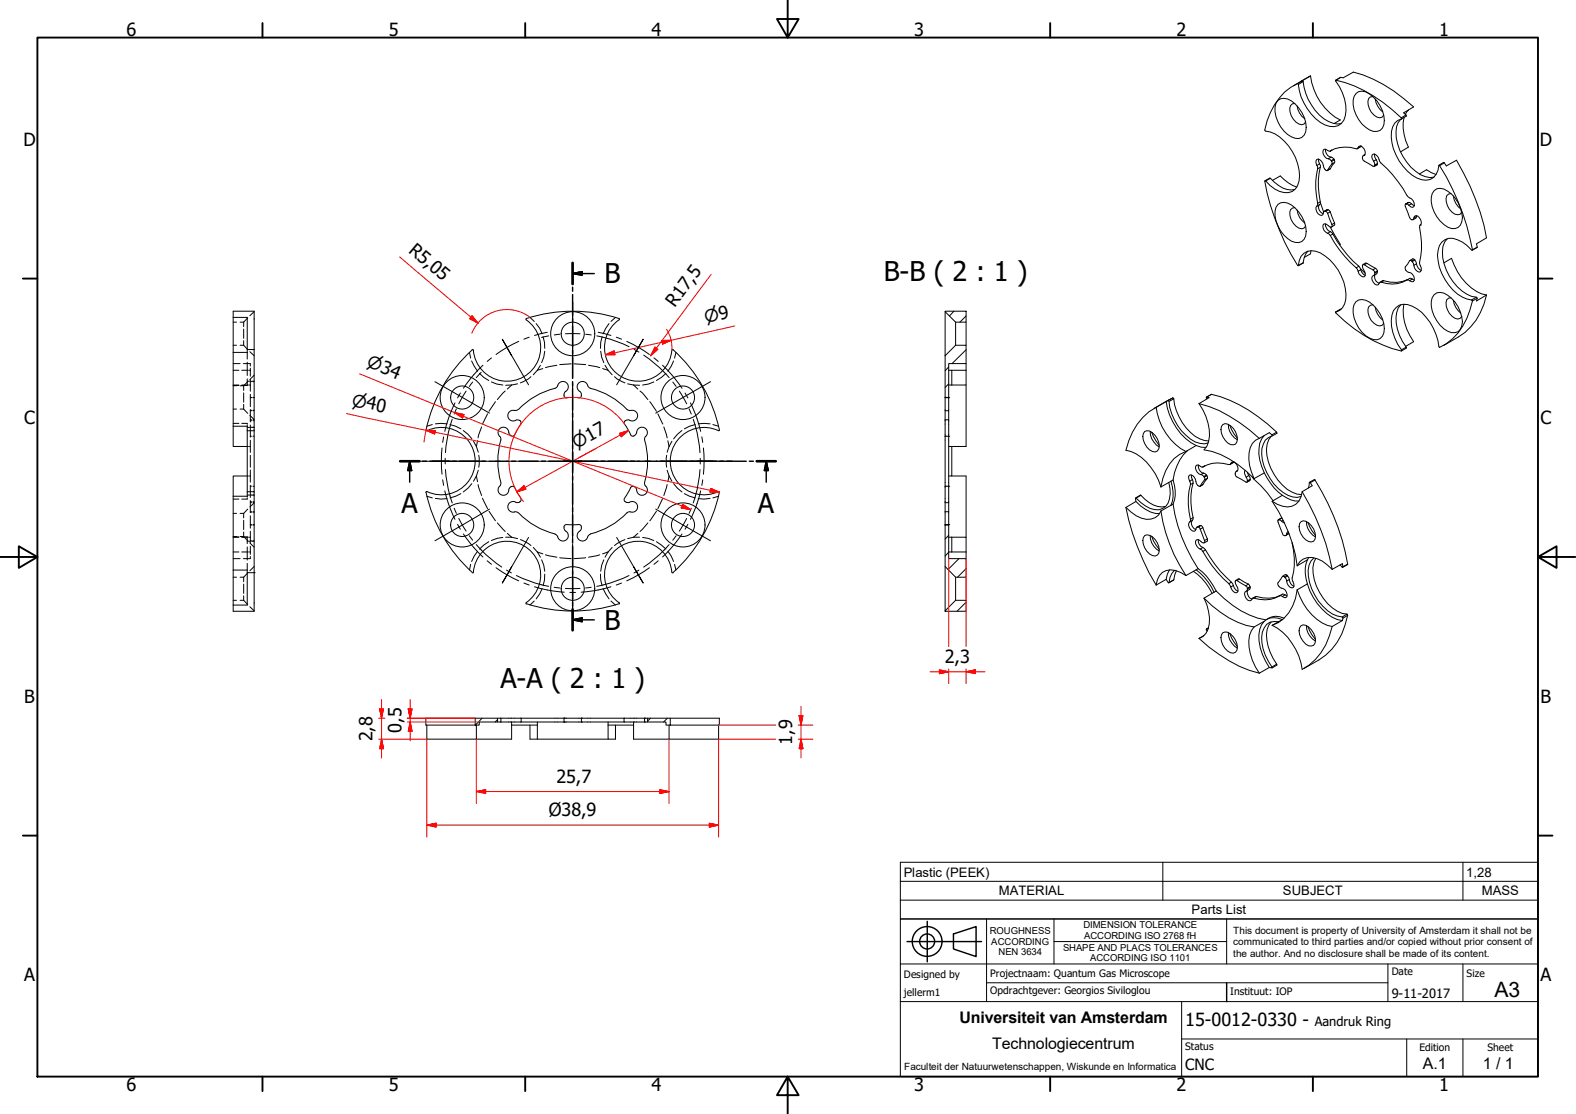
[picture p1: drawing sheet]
<svg xmlns="http://www.w3.org/2000/svg" width="420mm" height="297mm" viewBox="0 0 420 297" stroke-linecap="round" stroke-linejoin="round" font-family="sans-serif">
<!-- layer: Visible Narrow (ISO) -->
<g fill="none" stroke="#000" stroke-width=".27">
<path d="M340.7 26.8a2.89 2.89 0 0 1 3.6 .1 8.9 8.9 0 0 1 3.8 8.2 2.37 2.37 0 0 1-3.8 1.4 8.4 8.4 0 0 1-4.1-9zM345.2 27.6l-.6 .1a2.43 2.43 0 0 0-.4 3.1 3.8 3.8 0 0 0 2.8 2.5l.7-.2 .3-.5M345.8 28.2a4.9 4.9 0 0 0 2.1 3.5M345.9 22.3a16.6 16.6 0 0 0-8.7 12.4v.1a11.1 11.1 0 0 1 8.2 7.2 10.2 10.2 0 0 1 .5 7.5 3.4 3.4 0 0 1-4.8 1.5l-1.2-.6-1.3-.9-1.2-1.3M345.9 22.3l.2 .2M347.2 21.6l-1.3 .7M347.4 21.8a14.2 14.2 0 0 0 6.7 10.6l1.3 .5 1.2 .2 1-.2M347.4 21.8l-1.3 .7M349.4 20.2l-2.7 1.6 .5-.2 .2 .2M349.4 20.2a15.3 15.3 0 0 0 7.9 11.8l-1.6 .9M349.4 20.2l-4.5 2.6M353.4 39.8a1.93 1.93 0 0 0 1.4 2.1"/>
<path d="M356.1 21.4l1.3-.8 .7 .2 2.7-1.6a38.1 38.1 0 0 1 16.1 9.3l-2.7 1.6 .8 .7-1.4 .9M356.2 21.4h-.2a13 13 0 0 1 2.6 9.5 3.5 3.5 0 0 1-5.3 2.4 14.1 14.1 0 0 1-7.2-10.8M356.2 21.4a36.3 36.3 0 0 1 17.4 10M357.4 20.6l-1.2 .8M361.5 24.9a2.69 2.69 0 0 1 3.6 .2 8.9 8.9 0 0 1 3.8 8.2 2.37 2.37 0 0 1-3.8 1.4 8.4 8.4 0 0 1-4.1-9zM362.1 39.4l-.2 .3a9.3 9.3 0 0 0-7.3 .6M362.1 39.4l.2-.4a1.5 1.5 0 0 1 1.7 1.8l-.1 .5-.4 .2M362.8 39h.1M362.8 39l-.9 .7M362.8 39l-.7 .4M366 25.8h-.6a2.37 2.37 0 0 0-.3 3.1 3.8 3.8 0 0 0 2.8 2.5l.6-.2 .4-.5M366.6 26.4a5.1 5.1 0 0 0 2 3.4"/>
<path d="M373.4 31.8a5.4 5.4 0 0 0-1.2 5 14.4 14.4 0 0 0 6.5 9.8l2.6 .8 1-.2M373.6 31.4v.3M373.6 31.7a3.5 3.5 0 0 0-2.6 3.3 13.6 13.6 0 0 0 6.8 12.5 3.7 3.7 0 0 0 3.9 .1 3.7 3.7 0 0 0 1.9-3.5l.2 .1M374.3 31.3a11.4 11.4 0 0 0 1.2 7.9l-2.1 1.3M374.8 30.7l-1.2 .7M375.5 29.3l-.9 1.2M337.2 48.2l1.3-.7h.2a6.8 6.8 0 0 0 6.5 3M337.4 48.2h-.2a60.3 60.3 0 0 0 8.9 22.7v-.1M338.7 47.5l-1.3 .7M339.2 48.1l2.1-1.2a11.1 11.1 0 0 0 4.5 3M340.7 54.5a2.89 2.89 0 0 1 3.6 .2 8.9 8.9 0 0 1 3.8 8.2 2.42 2.42 0 0 1-3.8 1.4 8.6 8.6 0 0 1-4.1-9zM345.2 55.4l-.6 .1a2.32 2.32 0 0 0-.4 3.1 3.8 3.8 0 0 0 2.8 2.4l.7-.2 .3-.5"/>
<path d="M345.8 56a4.8 4.8 0 0 0 2.1 3.5M351.1 44.1l-.3-.6 .2-1a1.49 1.49 0 0 1 1.8 1.7 1.56 1.56 0 0 0 .9 1.3l.2-.1M351.1 55a1.71 1.71 0 0 0 1.2 2.5l.4-.2 .2-.9 .4-.1M351.1 44.1l.2 .9M351.3 45a19.6 19.6 0 0 0 0 9.2M351.3 54.2l-.2 .8M351.5 42.4l.3 1.3M351.8 43.7l.2 .5v.4M351.8 54.5a1.65 1.65 0 0 0 .9 2.5M351.8 43.7l-.7 .4M352 44.6a19.6 19.6 0 0 0 0 9.2M352 53.8v.5l-.1 .2-.8 .5"/>
<path d="M352 53.8l-.7 .4M352 44.6l-.7 .4M352 54.2l.9 2.3M353.3 56.3h.1M353.4 56.3l.5 .6M353.4 59.7a2.13 2.13 0 0 0 1.2 2.1M353.9 56.9l1.2 3M353.9 55.9l-.6 .4M354.1 55.9l.5 .6M354.1 55.9l-.7 .4M354.1 55.9h-.4l-.7 .5M354.1 42.3l.8 .5"/>
<path d="M354.6 40.3l.5-.3-.5 .3M354.6 56.5l1.2 3M354.6 40.3l-1.6-.5a1.66 1.66 0 0 0 1.1 2.5M354.6 45l-.8 .5M354.6 56.5l-.7 .4M354.6 45l-.7 .4M354.8 41.9l.8 .5M354.8 41.9l-.7 .4M354.9 42.8l.1 .2M355 43l.1 .7M355.1 59.9l-.1 .6M355.1 43.7l-1.2 1.7"/>
<path d="M355.6 42.4l.1 .2M355.6 42.4l-.7 .4M355.7 42.6l.1 .8M355.7 42.6l-.7 .4M355.8 59.5l-.1 .6-.7 .4M355.8 43.4l-1.2 1.6M355.8 59.5l-.7 .4M355.8 43.4l-.7 .3M363.5 41.5a.92 .92 0 0 0 .2 1.5l2.3 1.3 .3 .1 .2-.2M363.9 41.3l-.4 .2M363.9 41.3l-.5 .2M366.2 43a1.17 1.17 0 0 1-.1-1.9 2.06 2.06 0 0 1 1.8 2l.3 .4a37.1 37.1 0 0 1 7.2 9 2.1 2.1 0 0 1 1.5 2.6l-.3 .2-.5-.1-.5-.5"/>
<path d="M366.2 43l.3 1M366.5 41.1l.1 1 .3 .5M366.5 44v.2M366.9 42.6l.3 1M366.9 42.6l-.7 .4M367.2 43.7l-.8 .7M367.2 43.7l-.7 .5M367.2 43.6v.1M367.2 43.6l-.7 .4M374.7 54.4l-.1 .6 1.2 3 .6 .6 .4-.1 .1-.3M374.7 54.4h.1M374.8 54.4h.4l.4 .3"/>
<path d="M375.4 54h.1M375.4 54l-.7 .4M375.4 54l-.7 .5M375.6 54l.7 .3M375.6 54h-.2M375.6 54l-.8 .4M376.3 54.3l.8 .5M376.3 54.3l-.7 .4M376.9 58.2l.2-.5 .3-.2a1.69 1.69 0 0 1 1.3 2.5M377.6 57.7l-.2 .5-.7 .4M377.6 57.7l-.7 .5M377.7 57.5l-.1 .2"/>
<path d="M378.4 46.4l1.9-1.1 2.5 1.2M378.6 60h.1M378.7 60l-.2 .7a22.2 22.2 0 0 1 0 9.6 1.94 1.94 0 0 1 .2 2.1 1.5 1.5 0 0 1-1.8-1.7M378.7 60h.1M382.3 50.8a2.69 2.69 0 0 1 3.7 .2 8.7 8.7 0 0 1 3.7 8.2 2.35 2.35 0 0 1-3.7 1.4 8.4 8.4 0 0 1-4.2-9zM383.6 44.1l1.3-.8 .7 .9 2.7-1.5a63.9 63.9 0 0 1 8 20.7l-2.7 1.6 .2 1-1.3 .7M383.8 44.2a64.9 64.9 0 0 1 8.8 22.4M385.1 43.4l-1.3 .8M386.8 51.6l-.6 .1a2.37 2.37 0 0 0-.3 3.1 3.1 3.1 0 0 0 3.4 2.3l.4-.5M387.5 52.2a5.1 5.1 0 0 0 1.9 3.5M346.1 70.8a3.7 3.7 0 0 1 1.9-3.5 3.7 3.7 0 0 1 4 .1 13.5 13.5 0 0 1 6.8 12.5 3.5 3.5 0 0 1-2.7 3.3M347.4 70.1l-1.3 .8"/>
<path d="M347.4 70.1l-1.3 .7M348.7 67l-.7 .8-.6 2.3M349.5 66.9l-.1 .8-1.7 .9M353.9 62.2l.7 .6M354.6 60.6l2.7 4.5-.2 .2M354.6 62.8a30.6 30.6 0 0 0 7 8.6M354.6 61.8l.7 .6M354.6 61.8l-.7 .4M355 60.5h-.5a1.5 1.5 0 0 0-1.7-.7 1.91 1.91 0 0 0 1.1 2.4M355.3 62.4a31.7 31.7 0 0 0 7 8.6M355.3 62.4l-.7 .4M361.6 71.4l.5 .9"/>
<path d="M362.3 71l.5 .9M362.3 71l-.7 .4M362.7 71.7l1.3 1.2M362.8 71.9l.7 1.2 .5 .4M362.8 71.9l-.7 .4M363.7 70.6l-.3-.1a1.01 1.01 0 0 0 .1 1.4 1.27 1.27 0 0 1 .1 1.9 1.76 1.76 0 0 1-1.5-1.5M363.7 70.6l2.3 1.3M364.4 70.2h-.4l-.7 .3M364.4 70.2l2.3 1.4M364.4 70.2l-.7 .4M366 71.9l.5 .7M366.5 72.8v.5l-.6 .3a1.68 1.68 0 0 0 1.6 2.3l.2-.3"/>
<path d="M366.5 73.3a1.91 1.91 0 0 0 1.2 2.3M366.5 72.6v.2M366.7 71.6l.5 .6M366.7 71.6l-.7 .3M367.2 72.4l-.2 .6-.7 .4M367.2 72.2l-.7 .4M367.2 72.2v.2M367.2 72.4l-.7 .4M368.2 75.2l-.5 .4M368.9 74.9l-1 .4M368.9 74.9l-.7 .3M375.1 74.7a7.9 7.9 0 0 1-6.9 .5"/>
<path d="M375.1 74.7l.3-.1 .4 .3M375.3 74.5a8.8 8.8 0 0 1-6.4 .4M376.4 69.6l-.4-.2-.2 .1-1.2 1.7a1.37 1.37 0 0 0 1.5 1.6 1.62 1.62 0 0 1 .6 2.3l-.9-.2M376.4 69.6l.1 .2M376.5 74.4l-.6-.2-.8 .5M376.5 69.8l.4 .9M376.5 74.4l-.7 .5M376.5 74.4l.6 .3M377.1 69.2l-.5-.2-.7 .5M377.1 69.2l-.7 .4M377.1 69.2l.1 .1M377.2 69.3l.4 1"/>
<path d="M377.2 69.3l-.7 .5M377.6 70.3a2.38 2.38 0 0 0 1.3 1.8M377.6 70.3l-.7 .4M382.3 78.6a2.69 2.69 0 0 1 3.7 .1 8.7 8.7 0 0 1 3.7 8.2 2.29 2.29 0 0 1-3.7 1.4 8.4 8.4 0 0 1-4.2-8.9zM384.9 70.1l2.1-1.2a15.1 15.1 0 0 0 8 9.4l1.3 .4M385.8 63.7a5.5 5.5 0 0 0-1.2 5 13.5 13.5 0 0 0 7.8 10.3l1.4 .4-.2 .8 2.7-1.5M386.8 79.4l-.6 .1a2.37 2.37 0 0 0-.3 3.1 3.8 3.8 0 0 0 2.8 2.5l.6-.2 .4-.5M392.3 80l.3 .2M392.6 66.6l-.1 .1a8.6 8.6 0 0 0-6.3-3.2 3.5 3.5 0 0 0-2.8 3.2 12.6 12.6 0 0 0 3.9 10.6 8.5 8.5 0 0 0 5 2.7M393.6 79.2l-1.3 .8M393.8 65.9l-1.2 .7M393.8 79.6l-1.2 .6"/>
<path d="M396.3 78.7a16.5 16.5 0 0 1-7.5 11.1l-3.9 2.3M62.2 84.6h3.7v8.6M65.9 93.2v.8h-3.7M65.9 93.2h1.9M125.9 93.3l.3 .1M125.9 93.3a39.2 39.2 0 0 0-12.3 21.5 9.1 9.1 0 0 1 13.1 8.2 9.1 9.1 0 0 1-13.1 8.1 39.2 39.2 0 0 0 12.3 21.5M165 85.3a9 9 0 0 0 .7 15.1 9 9 0 0 0 13.4-7M165.1 85.3l.1-.2a38.2 38.2 0 0 0-25 0 9 9 0 0 1-.4 15.2 9 9 0 0 1-13.6-6.9M179.5 93.3a40 40 0 0 1 12.3 21.3M179.5 93.3l-.4 .1M252 83h5.6v2.9h-2.8zM252 83.1v11.8"/>
<path d="M252.9 98.7h.8v4M253.7 98.7h3.9M254.8 92.1h2.8v4.9h-4.7v9h-.9v-11.1zM254.8 85.9v6.2M257.6 98.7v4h-3.9M257.6 85.9v6.2M257.6 97v1.7M356.1 83.2l-.1 .1a35.6 35.6 0 0 0 17.7 10.2l-.1-.2M357.4 82.5l-1.3 .7M357.6 82.4l-.2 .1M361.5 80.4a2.89 2.89 0 0 1 3.6 .2 8.9 8.9 0 0 1 3.8 8.2 2.37 2.37 0 0 1-3.8 1.4 8.4 8.4 0 0 1-4.1-9zM366 81.3l-.6 .1a2.32 2.32 0 0 0-.3 3.1 3.8 3.8 0 0 0 2.8 2.4l.6-.2 .4-.5"/>
<path d="M366.6 81.9a5.1 5.1 0 0 0 2 3.4M373.4 81.3a6.5 6.5 0 0 0-.8 6.5 14.5 14.5 0 0 0 2.4 4.9l-1.4 .9M374.3 81.1a13.3 13.3 0 0 0 2.6 10l-2.2 1.3M374.9 92.6l-1.3 .7M387.5 80.1a5.1 5.1 0 0 0 1.9 3.4M392.6 80.2a17.1 17.1 0 0 1-8.8 12.4h-.1a15 15 0 0 0-5.9-10.3 5 5 0 0 0-4.8-.9 4.1 4.1 0 0 0-2.1 4 12.6 12.6 0 0 0 2.7 7.9M62.2 113.7v5.3h3.7M62.2 113.7v-30.7h5.6v31.9M62.2 113.7h3.7v1.2M65.9 114.9v17.4h-3.7M65.9 114.9h1.9M67.8 114.9v16.2h-1.9"/>
<path d="M135.6 115.3a1.44 1.44 0 0 0-2.1-1.2 1.44 1.44 0 0 0-.1 2.5 1.94 1.94 0 0 1-.1 1.7 20 20 0 0 0 .2 10.3M135.6 115.2l.2 .6 .4 .3M136.2 116.2l.2 .1M137.2 116l-.4 .3h-.4M137.2 109.5a1.43 1.43 0 0 0-1.8 1.5 1.43 1.43 0 0 0 2.1 1.1M137.5 112.1l.5-.2 .6 .2M138.2 109.2l-.5 .2h-.5M138.6 112.1l.1 .2M138.7 112.3l.2 .3-.1 .5M138.9 113.1l-1.7 2.8M148 103.5a20 20 0 0 0-9.8 5.7M148.7 102.8l-.3 .5-.4 .2"/>
<path d="M148.7 102.8a1.45 1.45 0 0 1 2.4-.7 1.45 1.45 0 0 1-.5 2.4l-.2 1M150.4 105.6l.2 .4 .4 .1M151 106h3.3M155 105.6l-.2 .4-.5 .1M156.7 102.8a1.45 1.45 0 0 0-2.4-.7 1.45 1.45 0 0 0 .5 2.4l.2 .5-.1 .5M156.7 102.8l.2 .5 .5 .2M157.4 103.5a20.7 20.7 0 0 1 10 5.8l.2 .1a1.78 1.78 0 0 1 2.4 1.4 1.43 1.43 0 0 1-2.1 1.3M166.8 112.1l-.3 .3-.1 .5 1.7 3M167.9 112.1l-.6-.2-.5 .2M168.1 116l.4 .3h.4M169.2 116.2l-.3 .1M169.7 115.2l-.1 .6-.5 .3"/>
<path d="M169.7 115.3a1.44 1.44 0 0 1 2.2-1.2 1.44 1.44 0 0 1 .1 2.5l-.1 .7M171.8 117.3a20 20 0 0 1 0 11.3M191.8 114.6l-.1 .2a9.1 9.1 0 0 0-13 8.2 9.1 9.1 0 0 0 13 8.1l.1 .2M252 106h.1M252 106h.9v3.5M252 109.5h.9v2.4M252 116.3h.1M252 106v34M252 116.3h.9M252 111.9h.9M252.9 106h.1M252.9 116.3h.1"/>
<path d="M252.9 119h.8v7.9h-.8M252.9 102.7h.8M252.9 111.9v28.1M257.6 102.7v16.3h-3.9M305.2 115a2.15 2.15 0 0 1 2.8 1.1 3.5 3.5 0 0 1 .5 4.2 2.16 2.16 0 0 1-2.7-1.1 3.6 3.6 0 0 1-.6-4.2zM306.6 115a4.6 4.6 0 0 0 2.5 4.2M307 115.2l1.2 2.5 .9 1M308.2 108.6a15.6 15.6 0 0 0 8 11.8M308.2 108.6a16.6 16.6 0 0 0-8 11.5 11.9 11.9 0 0 1 7.8 6.2l1.5 3.5M310.9 107l-2.7 1.6M312.7 106.1l.2 .2M312.7 106.1l-1.3 .7"/>
<path d="M312.7 106.1l-5 2.8M312.9 106.3a13.8 13.8 0 0 0 6.9 10.7l1.3 .5 1.2 .1M312.9 106.3l-1.2 .7M318.9 118.8l-2.7 1.6M319.7 107.6a13.3 13.3 0 0 1 2.5 10.1l-.4 1.3-.8 .9a24.3 24.3 0 0 1 13.3 7.7M319.7 107.6a38.1 38.1 0 0 1 16 9.3M321.6 105.9l1.4-.8zM321.8 106.3l-.2-.4 .7 .1-2.6 1.6M322.1 118.1a5.8 5.8 0 0 1-5.9-2 15.3 15.3 0 0 1-4.7-9.2l-.6 .1a15.6 15.6 0 0 0 8 11.8l1.3 .4 1.3 .1M323 105.1a37.4 37.4 0 0 1 17.4 10.1M326 113.2a2.2 2.2 0 0 1 2.8 1 3.6 3.6 0 0 1 .6 4.2 2.12 2.12 0 0 1-2.8-1.1 4.1 4.1 0 0 1-1-3.6zM327.5 113.1a4.6 4.6 0 0 0 2.4 4.2"/>
<path d="M327.9 113.4l1.2 2.4 .8 1M335.7 116.9l2.7-1.5 .8 .7a4.3 4.3 0 0 0-2.8 5 14 14 0 0 0 6.9 11l1.3 .4 1.2 .1 1-.2M335.7 116.9a4.2 4.2 0 0 0-2.7 3.9 12.3 12.3 0 0 0 1.3 6.8M337.1 116.1a5.9 5.9 0 0 0-1.5 4.9 15.5 15.5 0 0 0 8.5 12.3l1.1 .3h1.1M338.9 116.3a6.6 6.6 0 0 0-.8 6.8 13.7 13.7 0 0 0 6.4 8.1l1.3 .5 1.2 .2M340.4 115.2v.4l-1.2 .7M340.4 115.2l-1.3 .7M65.9 126.9h-3.7v5.4M67.8 131.1v31.9h-5.6v-30.7M133.5 128.6l-.1 .8a1.44 1.44 0 0 0 .1 2.5 1.44 1.44 0 0 0 2.1-1.2M137.2 130a.87 .87 0 0 0-1-.2 .87 .87 0 0 0-.6 .9M137.2 136.5h.5l.5 .3"/>
<path d="M137.2 130l1.7 2.8M138.2 136.7a20 20 0 0 0 9.8 5.7M138.7 133.7l-.9 .3a1.44 1.44 0 0 0-2.4 .8 1.44 1.44 0 0 0 1.8 1.7M138.8 132.9l.1 .4-.2 .4M151 139.9l-.4 .1-.2 .6M151 139.9h3.3M154.3 139.9l.5 .1 .2 .4M166.5 132.9a1.02 1.02 0 0 0 .5 1.1 1.02 1.02 0 0 0 1.2-.2 1.45 1.45 0 0 1 1.8 1.6 1.45 1.45 0 0 1-2.1 1l-.8 .4M167.1 136.7a20 20 0 0 1-9.7 5.7M168.1 130a.91 .91 0 0 1 1.1-.2 .91 .91 0 0 1 .5 .9M168.1 130l-1.6 2.8M171.9 128.6l.1 .8a1.44 1.44 0 0 1-.1 2.5 1.44 1.44 0 0 1-2.2-1.2"/>
<path d="M191.8 131.3a40 40 0 0 1-12.3 21.3M252 139.9h.1M252 129.7h.1M252 139.9h.9M252 129.7h.9M252 134h.9M252 136.4h.9M252.9 139.9h.1M252.9 129.7h.1M253.7 126.9h3.9v16.3M300.2 135.3a8.3 8.3 0 0 0 6.6 3.1l1.2-.4 .9-.7 .6-1M300.2 135.3a66 66 0 0 0 8 20.7"/>
<path d="M302.8 133.7l-2.6 1.6M304.2 132.1a7 7 0 0 0 6.5 3M304.2 132.1l-1.3 .7M304.2 132.1l-1.4 .7M309.5 136.3a42.6 42.6 0 0 0 6.7 17.2M311.6 128.6a7.2 7.2 0 0 1-.8 6.5 4.1 4.1 0 0 1-5.5-.2l-2.5-2.1v.9a9.2 9.2 0 0 0 6.3 3.3M312.2 128.3a9.2 9.2 0 0 1 0 6.4M312.2 134.7l-2.7 1.6M312.2 128.3l-2.7 1.5M312.7 128a9.2 9.2 0 0 1 0 6.4M312.7 134.4a42.6 42.6 0 0 0 6.7 17.2M312.7 128l-.5 .3"/>
<path d="M312.7 134.4l-.5 .3M316.2 120.4a10.9 10.9 0 0 0-6.7 9.4M316.6 120.1a12.2 12.2 0 0 0-3.9 7.9M317.2 128.3l-.3-1.2 .2-.4a1.46 1.46 0 0 1 1.7 1.7 1.06 1.06 0 0 0 1.2 1.2M317.2 139.2a1.63 1.63 0 0 0 1.2 2.5l.3-.2 .3-.9 .5-.1M317.2 128.3l.2 .9M317.4 129.2a17.7 17.7 0 0 0 0 9.3M317.4 138.5l-.2 .7M317.6 126.7l.3 1.2M317.9 127.9l.2 .9M317.9 138.8a1.59 1.59 0 0 0 .9 2.4M317.9 127.9l-.7 .4"/>
<path d="M317.9 138.7l-.7 .5M318.1 128.8a17.5 17.5 0 0 0 0 9.2M318.1 138l-.2 .7M318.1 128.8l-.7 .4M318.1 138l-.7 .5M319.5 124a1.98 1.98 0 0 0 1.4 2.2M320.2 126.5l.7 .5M320.7 124.5l-.3 .1-.9-.6h-.4a1.31 1.31 0 0 0 .1 2l1 .5M320.7 129.2l-.8 .5M320.7 129.2l-.7 .4M320.9 126.2l.7 .5M320.9 126.2l-.7 .3"/>
<path d="M320.9 127l.2 .2M321.1 127.2l.1 .4-.1 .3M321.1 127.9l-1.1 1.7M321.2 124.3l-.5 .2M321.2 124.2l-.5 .3M321.6 126.7l.2 .2M321.6 126.7l-.7 .3M321.8 126.9l.1 .7M321.8 126.9l-.7 .3M321.9 127.6l-1.2 1.6M321.9 127.6l-.8 .3M328.1 123.6l-.2 .3a9.3 9.3 0 0 0-7.2 .6"/>
<path d="M328.1 123.6l.3-.4a1.49 1.49 0 0 1 1.4 .8 1.49 1.49 0 0 1-.2 1.7M328.8 123.2h.1M328.8 123.2l-.9 .7M328.8 123.2l-.7 .4M329.6 125.7a.89 .89 0 0 0 .2 1.5l2.3 1.3 .3 .1 .1-.2M329.9 125.5l-.3 .2M329.9 125.5l-.4 .2M332 125.4a1.56 1.56 0 0 0 .2 1.8M332.2 127.2l.3 1M332.5 125.9l.4 .9M332.5 128.2v.2M332.9 126.8l.4 1"/>
<path d="M332.9 126.8l-.7 .4M333.2 128l-.8 .6M333.2 128l-.7 .4M333.3 127.8l-.8 .4M333.3 127.8l-.1 .2M333.8 127.1l.2 .3a34.4 34.4 0 0 1 5.4 6.1M337.1 126.1l-2.8 1.5M339.2 133.7a40.3 40.3 0 0 1 6.6 17.2M340.8 138.6l-.2 .3 1.5 3.8 .5 .2 .3-.2 .1-.3M340.8 138.6h.1M340.9 138.6l.8 .4M341.5 138.2l-.8 .5"/>
<path d="M341.5 138.2l-.7 .4M341.6 138.2h-.1M341.6 138.2h.2M341.6 138.2l-.7 .4M341.7 139l.8 .5M341.9 132.1l-2.7 1.6M342.1 138.7l-.4 .3M346.8 139.1a2.11 2.11 0 0 1 2.8 1 3.5 3.5 0 0 1 .6 4.2 2.29 2.29 0 0 1-2.8-1.1 4.1 4.1 0 0 1-.9-3.6zM347.2 131.1a4 4 0 0 1-5.3 3.9l-1.3-.5-1.4-.8M347.2 131.1a63.9 63.9 0 0 1 8 20.7M348.3 139.1a4.6 4.6 0 0 0 2.4 4.1M348.7 139.3l1.2 2.4 .8 1"/>
<path d="M348.8 130.1l.4-1.5 .6 .9-2.6 1.6M350.6 128l-.2-.1-1.3 .7M350.6 128a63.4 63.4 0 0 1 8.7 22.4M350.6 128l-1.3 .7M62.2 152h3.7v.7M65.9 152.7v8.6h-3.7M65.9 152.7h1.9M67.8 152.7h.1M125.9 152.7l.2 .1a9.1 9.1 0 0 1 13.6-7.3 9.1 9.1 0 0 1 .5 15.4l.2 .2M150.4 140.7l.2 .7a1.47 1.47 0 0 1 .3 2.6 1.47 1.47 0 0 1-2.3-1.1l-.6-.5M154.9 140.4l.1 .2M155 140.7l-.1 .5a1.71 1.71 0 0 0-.6 2.7 1.49 1.49 0 0 0 1.5 .3 1.49 1.49 0 0 0 1-1.3l.6-.5"/>
<path d="M179.1 152.6a9 9 0 0 0-13.4-7.1 9 9 0 0 0-.7 15.2M179.1 152.6l.4 .1M252 140h.9v9h4.7v4.9h-2.8l-2.8-2.8zM252 151.1v11.8M252.9 147.2h4.7M252.9 143.2h.8M253.7 143.2h3.9v4M253.7 143.2v4M254.8 153.9v6.2M257.6 147.2v1.8M257.6 153.9v6.2M305.2 142.8a2.34 2.34 0 0 1 2.8 1.1 4.1 4.1 0 0 1 .9 3.6l-.4 .5a2.16 2.16 0 0 1-2.7-1 3.6 3.6 0 0 1-.6-4.2z"/>
<path d="M306.6 142.8a4.6 4.6 0 0 0 2.5 4.1M307 143l.5 1.3 1.6 2.2M310.9 154.5l-2.7 1.5M311.8 151.9l-.6 1.2-.3 1.4 .5 .8h.3M312.9 154.6l-1.2 .7M312.9 154.6l-1.3 .8M313.1 152.1l-.7 .8-.5 1.1-.2 1.3M313.6 152.2l-.7 2.4M316.2 153.5a5.6 5.6 0 0 0-6.3-.9l-.8 .9-.6 1.1-.3 1.4M318.1 152.3a14.2 14.2 0 0 1 5.1 5.9M318.9 151.9a15.2 15.2 0 0 1 4.8 6M318.9 151.9l-2.7 1.6"/>
<path d="M319.4 151.6a14.4 14.4 0 0 1 4.8 6M319.4 151.6l-.5 .3M319.5 140.5l.5 .6M319.5 143.9a1.97 1.97 0 0 0 1.2 2.1M320 141.1l1.1 3M320 146.4l.7 .7M320 140.1h.2M320 140.1l-.2 .1M320 140.1l-.9 .5M320.2 140.1l.5 .6M320.2 140.1l-.7 .4M320.7 147.1a31.7 31.7 0 0 0 6.9 8.5"/>
<path d="M320.7 140.7l1.2 3M320.7 146l.7 .6M320.7 140.7l-.7 .4M320.7 146l-.7 .4M321 159.5a9.9 9.9 0 0 1 .5 9.4l-.8 .8-1 .5M321 159.5a24.3 24.3 0 0 0 13.3 7.7M321.1 144.1l.1 .4-.1 .2a1.17 1.17 0 0 1-1.4-.7h-.8a1.78 1.78 0 0 0 1.1 2.4M321.4 146.6a33.1 33.1 0 0 0 6.9 8.6M321.4 146.6l-.7 .5M321.9 143.7l-.1 .6-.7 .4M321.9 143.7l-.8 .4M323.7 157.9l-2.7 1.6"/>
<path d="M324.2 157.6a24.1 24.1 0 0 0 13.2 7.7M324.2 157.6l-.5 .3M327.6 155.6l.5 .9M328.3 155.2l.5 .9M328.3 155.2l-.7 .4M328.8 156.1l.7 1.2 .6 .4M328.8 156.1l-.7 .4M329.8 154.8l-.4-.1a1.25 1.25 0 0 0 .2 1.4 1.27 1.27 0 0 1 .1 1.9 1.74 1.74 0 0 1-1.6-1.5M329.8 154.8l2.3 1.4M330.5 154.4h-.4l-.7 .4M330.5 154.4l2.3 1.4M330.5 154.4l-.7 .4"/>
<path d="M332.1 156.2l.4 .6M332.5 157.1l-.3 .6a1.19 1.19 0 0 0 0 1.8l.4 .5 .5 .2 .4-.1 .3-.3M332.5 156.8v.3M332.6 157.5a1.91 1.91 0 0 0 1.2 2.3M332.8 155.8l.4 .6M332.8 155.8l-.7 .4M333.2 156.4l-.7 .4M333.2 156.4l.1 .2M333.3 156.6l-.1 .4-.8 .6M333.3 156.6l-.8 .5M334.3 159.5h-.4l-.1 .3M335 159.1l-1.1 .4"/>
<path d="M335 159.1l-.7 .4M341.2 158.9a8.2 8.2 0 0 1-6.9 .6M341.2 158.9l.3-.1 .4 .3M341.4 158.7a8.7 8.7 0 0 1-6.4 .4M342.4 153.8l-.5-.1-1.2 1.7a1.36 1.36 0 0 0 1.4 1.6 2.03 2.03 0 0 1 1 2.1l-.3 .3-.9-.3M342.4 153.8l.2 .2M342.6 154l.4 .9M342.6 158.6l-.7-.2-.7 .5M342.6 158.6l-.7 .5M342.6 158.6l.5 .3M343.2 153.4l-.6-.2-.7 .5M343.2 153.4l-.8 .4"/>
<path d="M343.2 153.4l.1 .2M343.3 153.6l.4 .9M343.3 153.6l-.7 .4M343.4 141.7l-.4 .7M343.5 142l-.5 .4M343.7 142.2l-.9 .6M343.7 154.5a2.13 2.13 0 0 0 1.2 1.8M343.7 154.5l-.7 .4M344.5 144.6v.3a19.7 19.7 0 0 1 0 9.6 2.2 2.2 0 0 1 .3 2.1 1.46 1.46 0 0 1-1.8-1.7M345.8 157.3a10.7 10.7 0 0 1-6.6 9.4M345.8 150.9a3.9 3.9 0 0 1 5.3-1.9l1.4 .6 2.7 2.2M345.8 157.3a15.1 15.1 0 0 0 8 9.4l1.4 .4"/>
<path d="M348.6 149.3l-2.8 1.6M348.6 155.7l-2.8 1.6M348.9 148.6a8 8 0 0 0-.3 7.1 14.8 14.8 0 0 0 8 9.5l1.3 .3M350.3 148.8a5 5 0 0 0-1.5 4.8 13.2 13.2 0 0 0 7.8 10.7l1.2 .2 .2 .3M350.8 148.9a7.1 7.1 0 0 0-.4 5.7 13.5 13.5 0 0 0 7.4 9l1.3 .2M357.3 150.6l.5 .6 .2-.1M358 151.1l-.1-.8-2.7 1.5M359.3 150.4l-1.3 .7M359.3 150.4l-1.3 .8M140.4 161a40 40 0 0 0 24.6 0M165.1 160.7l-.1 .4M254.8 160.1h2.8v2.9h-5.6z"/>
<path d="M319.7 170.2a37.1 37.1 0 0 0 16 9.3M321 169.5l-1.3 .7M322.1 167.6l-.5 .3 .3 .4M322.1 167.4l-.5 .4M326 168.7a2.15 2.15 0 0 1 2.8 1.1 4.1 4.1 0 0 1 1 3.6l-.4 .5a2.16 2.16 0 0 1-2.8-1 3.6 3.6 0 0 1-.6-4.2zM327.5 168.7a4.6 4.6 0 0 0 2.4 4.1M327.9 168.9l.5 1.3 1.5 2.2M334.3 167.2a6.2 6.2 0 0 0-1.3 5.3 15.3 15.3 0 0 0 2.7 7M337.1 165.7l-2.8 1.5M338.4 178l-2.7 1.5M338.9 165.8a5.4 5.4 0 0 0-1.1 4.9 14.7 14.7 0 0 0 2.6 6.4M339.2 166.7a15.9 15.9 0 0 1 8 11.8 16.3 16.3 0 0 0 8-11.4"/>
<path d="M340.4 177.1v.2l-1.2 .8M340.4 177.1l-1.3 .7M341.9 165.2a4 4 0 0 0-6 2.6 13.3 13.3 0 0 0 2.5 10.2l.7 .1v-.3a12.1 12.1 0 0 1-2.6-9.3 3.4 3.4 0 0 1 4.4-2.7M341.9 165.2l-2.7 1.5M342 165.1l-.1 .1M342.3 164.8a4.4 4.4 0 0 0-4.6 .3M346.8 166.9a2.11 2.11 0 0 1 2.8 1 3.5 3.5 0 0 1 .6 4.2 2.12 2.12 0 0 1-2.8-1.1 3.5 3.5 0 0 1-.6-4.1zM348.3 166.8a4.6 4.6 0 0 0 2.4 4.1M348.7 167.1l1.2 2.4 .8 1M357.9 165.5l-2.7 1.6M358 164.8l-.1 .7M359.1 163.8l.2 .3"/>
<path d="M359.1 163.8l-1.3 .7M359.3 164.1a17 17 0 0 1-7.6 11.8l-4 2.3M359.3 164.1l-1.3 .7M113.8 193.3v3.8h13.2v-3.8M126.7 191.5h6v1h-4.9v.8h-1.1zM126.7 191.5h-13.2v1.8h13.2M132.7 191.5h40M132.7 192.5h40M133.5 191.5v1M136.4 193.3h6.9M136.4 192.5v4.6h-9.4M138.9 191.5v1"/>
<path d="M141.3 193.3v3.8h2v-3.8M143.3 192.5v.8M143.3 197.1h18.8M150.4 191.5h.1M150.4 192.5h.1M150.4 191.5v1M155 191.5h.1M155 192.5h.1M155 191.5v1M162.1 193.3v3.8h2v-3.8M162.1 193.3h6.8M162.1 192.5v.8"/>
<path d="M166.4 191.5v1M168.9 192.5v4.6h9.5M171.8 191.5h.1M171.8 192.5h.1M171.8 191.5v1M172.7 191.5h6v1.8h-1.2v-.8h-4.8zM178.4 193.3v3.8h13.2v-3.8M178.7 191.5h13.1v1.8h-13.1M240 257v-12h170v12M240 257h170v30.1h-170zM263 245v22.1M281 251.1h46"/>
<path d="M281 245v12M327 245v12M370 257v10.1M390 257v10.1M240 267.1h170M263 262.1h107M315 277h95M315 267.1v20M375 277v10.1M390 277v10.1"/>
<circle cx="152.7" cy="89" r="5.9"/>
<circle cx="152.7" cy="89" r="3.1"/>
<circle cx="123.2" cy="106" r="5.9"/>
<circle cx="123.2" cy="106" r="3.1"/>
<circle cx="182.1" cy="106" r="5.9"/>
<circle cx="182.1" cy="106" r="3.1"/>
<circle cx="123.2" cy="140" r="5.9"/>
<circle cx="123.2" cy="140" r="3.1"/>
<circle cx="182.1" cy="140" r="5.9"/>
<circle cx="182.1" cy="140" r="3.1"/>
<circle cx="152.7" cy="157" r="5.9"/>
<circle cx="152.7" cy="157" r="3.1"/>
</g>
<!-- layer: Hidden (ISO) -->
<g fill="none" stroke="#000" stroke-width=".27">
<path d="M62.2 98.7h1.5M62.2 97h1.8M62.2 85.9h.9M62.2 92.1h.9M64 85.9h1M64 92.1h1M64.5 98.7h1.7M64.9 97h1.8v.6M65 85.9v1.2M65 87.7v2.5M65 90.9v1.2M65 92.1l1 1.1"/>
<path d="M65.9 94v1.7M65.9 96.6v3.5M66 84.8l-1 1.1M66.5 98.7h.2M66.6 93.8l1.2 1.1M66.7 98.2v2.1M67.8 83.1l-1.2 1.1M125.2 94l.3 1.5M125.7 96.3l1.6 2.7M127.8 99.6l1.2 1 1.3 .9M141.3 84.6l1.1 1.1M142.9 86.3l1 1.3 .6 1.4"/>
<path d="M143.3 98.7l-1.1 1.2M144.1 97.4l-.8 1.3M144.7 98.3l-1.4 .4M144.8 89.8l.4 1.5v1.6M145.2 93.6l-.2 1.6-.6 1.5M148.5 97.4l-3.1 .6M152.3 97l-3.1 .2M153 97l3.1 .2M156.9 97.4l3 .6M160.1 93.6l.3 1.6 .6 1.5M160.5 89.8l-.4 1.5v1.6M160.7 98.3l1.4 .4"/>
<path d="M161.3 97.4l.8 1.3M162.1 98.7l1.1 1.2M162.4 86.3l-1.6 2.7M164.1 84.6l-1.2 1.1M177.5 99.6l-1.2 1-1.3 .9M179.6 96.3l-1.5 2.7M180.2 94l-.4 1.5M62.2 102.7h1.5M62.2 102.8h1.5M62.2 112.9h1.5M62.2 102.9h.9M62.2 109.1h.9"/>
<path d="M64 102.9h1M64 109.1h1M64.5 112.9h1.4v.2M64.5 102.7h1.7M65 102.9v1.2M65 104.8v2.4M65 107.8v1.3M65 109.1l1 1.1M65.9 101v1.8h-1.4M65.9 113.4v.3M65.9 101.6h.6M65.9 119h.3"/>
<path d="M65.9 114h.6M66 101.8l-1 1.1M66.5 102.7h.2M66.5 119h.2M66.6 110.7l1.2 1.2h-.4M66.7 101.1v3.2M66.7 105.1v3.3M66.7 109.2v3.3M66.7 113.3v3.3M66.7 117.4v3.2M66.7 116.3h.4M66.7 106h.4"/>
<path d="M66.7 109.4h.4M66.7 112.2h.4M66.7 113.9h.4M66.7 101.8h.4M66.7 111.9h.4M66.7 109.5h.4M67.1 101.6h.7M67.1 114h.7M67.4 116.3h.4M67.4 106h.4M67.4 109.4h.4M67.4 112.2h.4"/>
<path d="M67.4 113.9h.4M67.4 101.8h.4M67.4 109.5h.4M67.8 100.1l-1.2 1.1M115.3 113.2l-1.5 .5M116.1 113h3.1M120 113.2l1.5 .5 1.4 .6M123.5 114.8l1.3 1 1 1.2M126.2 117.7l.8 1.3 .5 1.6M127.3 117.5l-.3 1.5M128.4 113.8l-1 3M130 110.3l-1.3 2.8"/>
<path d="M131 101.8l1.5 .6 1.5 .3M132.1 107.1l-1.7 2.6M134.7 104.3l-2.1 2.2M136.4 102.7h-1.6M136.4 102.7l-1.1 1M138 102.3l-1.6 .4M141.5 100.4l-.6 .6-2.2 1.1M163.8 100.4l.7 .6 2.1 1.1M167.3 102.3l1.6 .4M168.9 102.7h1.6M168.9 102.7l1.2 1M170.6 104.3l2.1 2.2"/>
<path d="M173.2 107.1l1.8 2.6M174.3 101.8l-1.5 .6-1.5 .3M175.4 110.3l1.3 2.8M177 113.8l.9 3M178.1 117.5l.3 1.5M178.4 119l-.5 1.6M179.1 117.7l-.7 1.3M181.8 114.8l-1.2 1-1 1.2M185.4 113.2l-1.6 .5-1.4 .6M186.1 113h3.2M190.1 113.2l1.5 .5M62.2 133.1h1.5"/>
<path d="M62.2 136.9h.9M64 136.9h1M65 136.9v1.2M65 138.7v2.5M65.9 132.3v.3M65.9 132.8v.3h-1.4M65.9 126.9h.3M65.9 132h.6M66 135.7l-1 1.2M66.5 126.9h.2M66.7 121.4v3.2M66.7 125.3v3.3"/>
<path d="M66.7 129.4v3.2M66.7 133.5v3.2M66.7 137.5v3.3M66.7 132h1.1M66.7 139.9h.4M66.7 129.7h.4M66.7 133.8h.4M66.7 136.6h.4M66.7 134h.4M66.7 136.4h.4M67.4 139.9h.4M67.4 129.7h.4"/>
<path d="M67.4 133.8h.4M67.4 136.6h.4M67.4 134h.4M67.4 136.4h.4M67.8 134.1l-1.2 1.1M113.8 132.3l1.5 .5M116.1 132.9l1.5 .2 1.6-.1M122.9 131.6l-1.4 .7-1.5 .5M125.8 129l-1 1.2-1.3 1M127 126.9l.3 1.5M127 126.9l-.8 1.4M127.4 129.2l1 2.9"/>
<path d="M127.5 125.4l-.5 1.5M127.6 121.4v3.2M128.7 132.8l1.3 2.8M130.4 136.3l1.7 2.6M132.6 139.4l2.1 2.3M172.7 139.4l-2.1 2.3M175 136.3l-1.8 2.6M176.7 132.8l-1.3 2.8M177.7 121.4v3.2M177.9 125.4l.5 1.5M177.9 129.2l-.9 2.9M178.4 126.9l.7 1.4"/>
<path d="M178.4 126.9l-.3 1.5M179.6 129l1 1.2 1.2 1M182.4 131.6l1.4 .7 1.6 .5M189.3 132.9l-1.6 .2-1.6-.1M191.6 132.3l-1.5 .5M62.2 143.2h1.5M62.2 147.2h1.5M62.2 149h1.8M62.2 153.9h.9M62.2 143.1h.9M64 153.9h1M64 143.1h1"/>
<path d="M64.5 143.2h1.7M64.5 143.2h1.4v1.8M64.5 147.2h1.7M65 141.8v1.3M65 153.9v1.2M65 155.8v2.4M65 158.9v1.2M65 143.1l1 1.1M65.9 145.8v3.5M65.9 150.2v1.8M65.9 144.3h.6M66 152.8l-1 1.1"/>
<path d="M66.5 143.2h.2M66.5 147.2h.2M66.6 144.8l1.2 1.1M66.7 141.7v3.1M66.7 145.7v2.1M66.7 148.4v.6h-1.8M66.7 144.2h.4M66.7 140h.4M67.1 144.3h.7M67.4 144.2h.4M67.4 140h.4M67.8 151.1l-1.2 1.1"/>
<path d="M125.5 150.5l-.3 1.5M127.3 147l-1.6 2.7M130.3 144.4l-1.3 .9-1.2 1.1M134 143.3l-1.5 .3-1.5 .5M134.8 143.2h1.6M135.3 142.2l1.1 1M136.4 143.2l1.6 .4M138.7 143.9l2.8 1.6M142.2 146l1.1 1.2M143.3 147.2l.8 1.4M143.3 147.2l1.4 .5M144.4 149.3l.6 1.4 .2 1.6"/>
<path d="M144.5 157l-.6 1.4-1 1.3M145.2 153.1v1.6l-.4 1.5M145.4 147.9l3.1 .7M149.2 148.7l3.1 .3M156.1 148.7l-3.1 .3M159.9 147.9l-3 .7M160.1 153.1v1.6l.4 1.5M160.8 157l1.6 2.7M161 149.3l-.6 1.4-.3 1.6M162.1 147.2l-.8 1.4M162.1 147.2l-1.4 .5M163.2 146l-1.1 1.2"/>
<path d="M166.6 143.9l-2.8 1.6M168.9 143.2h1.6M168.9 143.2l-1.6 .4M170.1 142.2l-1.2 1M171.3 143.3l1.5 .3 1.5 .5M175 144.4l2.5 2M178.1 147l.8 1.3 .7 1.4M179.8 150.5l.4 1.5M62.2 160.1h.9M64 160.1h1M65 160.1l1 1.1M66.6 161.8l1.2 1.1"/>
<path d="M142.4 160.3l-1.1 1M162.9 160.3l1.2 1"/>
</g>
<!-- layer: Section Line (ISO) -->
<g fill="none" stroke="#000" stroke-width=".38">
<path d="M152.7 72.9l2.5-.5v1zM152.7 70.1v5.6M152.7 76.6v1M152.7 78.5v5.6M152.7 72.9h5.7M152.7 85v1M152.7 86.9v5.6M152.7 93.4v1M152.7 95.3v5.6M152.7 101.8v1.1M152.7 103.7v5.6M152.7 110.2v1"/>
<path d="M152.7 112.1v5.6M152.7 118.6v1M106.7 123h5.1M109.2 123l.5 2.5h-1zM109.2 123v5.6M112.6 123h1.1M114.6 123h5.1M120.6 123h1.1M122.5 123h5.1M128.5 123h1M130.4 123h5.2M136.4 123h1.1"/>
<path d="M138.4 123h5M144.3 123h1.1M146.3 123h5.1M152.3 123h1M152.7 120.5v5.6M152.7 127v1M152.7 128.9v5.6M152.7 135.4v1M152.7 137.3v5.6M154.2 123h5.1M160.2 123h1M162.1 123h5.2"/>
<path d="M168.1 123h1.1M170.1 123h5M176 123h1.1M177.9 123h5.2M184 123h1M185.9 123h5.1M191.9 123h1M193.8 123h5.1M199.8 123h1.1M201.7 123h5.1M204.3 123l.5 2.5h-1zM204.3 123v5.6"/>
<path d="M152.7 143.7v1.1M152.7 145.7v5.6M152.7 152.2v1M152.7 154.1v5.6M152.7 165.3l2.5-.5v1zM152.7 160.6v1M152.7 162.5v5.6M152.7 165.3h5.7"/>
</g>
<path d="M152.7 70.1v5.6M106.7 123h5.1M201.7 123h5.1M152.7 162.5v5.6" fill="none" stroke="#000" stroke-width=".7"/>
<path d="M152.7 72.9l2.5-.5zM152.7 72.9l2.5-.5v1zM109.2 123l.5 2.5zM109.2 123l.5 2.5h-1zM204.3 123l.5 2.5zM204.3 123l.5 2.5h-1zM152.7 165.3l2.5-.5zM152.7 165.3l2.5-.5v1z" fill="#000" stroke="#000" stroke-width=".38"/>
<!-- layer: Symbol (ISO) -->
<path d="M240 235h170v-5.1h-170v10.1M310 229.9v10.1M390 229.9v10.1M410 235v5h-170M240 240v5h170v-5" fill="none" stroke="#000" stroke-width=".27"/>
<!-- layer: Border (ISO) -->
<g fill="none" stroke="#000" stroke-width=".51">
<path d="M10 10h400v277.1h-400zM70 6.1v3.9M140 6.1v3.9M210 0v10l-2.9-4.9h5.8l-2.9 4.9M280 6.1v3.9M350 6.1v3.9M6.1 74.3h3.9M410 74.3h3.9M0 148.5h10l-5-2.8v5.7l5-2.9M410 148.5l5 2.9v-5.7l-5 2.8h10M6.1 222.8h3.9M410 222.8h3.9"/>
<path d="M70 287.1v3.8M140 287.1v3.8M210 287.1l2.9 4.9h-5.8l2.9-4.9v9.9M280 287.1v3.8M350 287.1v3.8"/>
</g>
<!-- layer: Title (ISO) -->
<g fill="none" stroke="#000" stroke-width=".38">
<path d="M241.8 251.1h19.9M247.2 245.7v10.8M254.2 249l6-1.9v8l-6-2.1zM327 262.1v5"/>
<circle cx="247.2" cy="251" r="4"/>
<circle cx="247.2" cy="251" r="2"/>
</g>
<!-- layer: Hatch (ISO) -->
<g fill="none" stroke="#000" stroke-width=".27">
<path d="M252.9 97.8l-.9 1.1M254.3 83l-1.2 1.3M257.6 93.3l-3.8 3.7M257.6 84.3l-1.7 1.6M252.9 102.3l-.9 1M252.9 147.2l-.9 1.1M252.9 142.7l-.9 1M255.7 149l-3 2.9M257.6 151.6l-2.3 2.3M257.6 160.6l-2.5 2.4M128.5 191.5l-1.8 1.8M132.7 191.9l-.7 .6"/>
<path d="M173.4 191.5l-.7 .8M177.9 191.5l-1 1"/>
</g>
<!-- layer: Dimension (ISO) -->
<g fill="none" stroke="#f00" stroke-width=".27">
<path d="M106.6 68.5l20.8 17.7M189.6 73.1l-16.1 21.8M95.9 99.7l88.2 36.2M125.9 84.2l1.5 2-2.2-1.3zM141.3 84.6a10.1 10.1 0 0 0-15.5 4.2M161.4 94.6l2.3-1 .3 1zM174.6 92.6l.8 .5-1.9 1.8zM176.4 90.8l2.5-.1-2.2 1zM177.7 87.8a9 9 0 0 1 1.4 5.6M195.9 86.9l-34.5 7.7M92.4 110.3l99.4 20.9M113.5 114.7l2.6 .1-.2 .9z"/>
<path d="M113.6 114.6l-.6 3.2M121.2 110l2.5 .5-.4 1zM152.6 106a17 17 0 0 0-16.9 16.9M152.8 106a17 17 0 0 1 13.7 7.1M158.9 119.6l-4.7 2.5M165.2 115.6l2.4-.8-2 1.6zM167.6 114.8l-29.8 16.4M135.7 123.1a17 17 0 0 0 3.9 10.7M137.8 131.2l1.9-1.7 .5 .9zM182 134.5l2.1 1.4-2.5-.5zM189.5 130.2l2.3 1h-2.5zM252.9 149v23.4"/>
<path d="M257.6 149v23.4M248 179.1h14.6M250.4 178.6l2.5 .5-2.5 .5zM252.9 178.4v3.9M257.6 179.1l2.4-.5v1zM257.6 178.4v3.9M101 197.1h12.8v26.1M101 191.5h1.6M101.2 189h1l-.5 2.5zM101.7 197.1l.5 2.5h-1zM101.7 186.5v15.6M108.6 191.5h18.1"/>
<path d="M108.6 192.5h19.2M108.8 189h1.1l-.6 2.5zM109.3 192.5l.6 2.5h-1.1zM109.3 186.5v11M127 197.1v17.1M178.4 197.1v17.1M191.5 193.3h15.3M206.8 197.1h-15.2v26.1M212.8 197.1h3.9M212.8 193.3h3.9M213 190.8h1.1l-.5 2.5zM213.6 197.1l.5 2.5h-1.1z"/>
<path d="M213.6 188.3v13.8M127 211.1l2.5-.5v1zM127 211.1h51.4M175.9 210.6l2.5 .5-2.5 .5zM189.1 219.5l2.5 .5-2.5 .5zM113.8 220l2.5-.5v1zM113.8 220h77.8"/>
</g>
<g fill="#f00" stroke="#f00" stroke-width=".27">
<path d="M113.5 114.7l2.6 .1z"/>
<path d="M113.5 114.7l2.6 .1-.2 .9z"/>
<path d="M189.3 131.2h2.5z"/>
<path d="M189.5 130.2l2.3 1h-2.5z"/>
<path d="M101.2 189l.5 2.5z"/>
<path d="M101.2 189h1l-.5 2.5z"/>
<path d="M101.7 197.1l.5 2.5z"/>
<path d="M101.7 197.1l.5 2.5h-1z"/>
<path d="M109.3 192.5l.6 2.5z"/>
<path d="M109.3 192.5l.6 2.5h-1.1z"/>
<path d="M108.8 189l.5 2.5z"/>
<path d="M108.8 189h1.1l-.6 2.5z"/>
<path d="M127 211.1l2.5-.5z"/>
<path d="M127 211.1l2.5-.5v1z"/>
<path d="M175.9 211.6l2.5-.5z"/>
<path d="M175.9 210.6l2.5 .5-2.5 .5z"/>
<path d="M113.8 220l2.5-.5z"/>
<path d="M113.8 220l2.5-.5v1z"/>
<path d="M189.1 220.5l2.5-.5z"/>
<path d="M189.1 219.5l2.5 .5-2.5 .5z"/>
<path d="M121.2 110l2.5 .5z"/>
<path d="M121.2 110l2.5 .5-.4 1z"/>
<path d="M181.6 135.4l2.5 .5z"/>
<path d="M182 134.5l2.1 1.4-2.5-.5z"/>
<path d="M165.6 116.4l2-1.6z"/>
<path d="M165.2 115.6l2.4-.8-2 1.6z"/>
<path d="M137.8 131.2l1.9-1.7z"/>
<path d="M137.8 131.2l1.9-1.7 .5 .9z"/>
<path d="M176.7 91.7l2.2-1z"/>
<path d="M176.4 90.8l2.5-.1-2.2 1z"/>
<path d="M161.4 94.6l2.3-1z"/>
<path d="M161.4 94.6l2.3-1 .3 1z"/>
<path d="M257.6 179.1l2.4-.5z"/>
<path d="M257.6 179.1l2.4-.5v1z"/>
<path d="M250.4 179.6l2.5-.5z"/>
<path d="M250.4 178.6l2.5 .5-2.5 .5z"/>
<path d="M174.6 92.6l-1.1 2.3z"/>
<path d="M174.6 92.6l.8 .5-1.9 1.8z"/>
<path d="M125.2 84.9l2.2 1.3z"/>
<path d="M125.9 84.2l1.5 2-2.2-1.3z"/>
<path d="M213.6 197.1l.5 2.5z"/>
<path d="M213.6 197.1l.5 2.5h-1.1z"/>
<path d="M213 190.8l.6 2.5z"/>
<path d="M213 190.8h1.1l-.5 2.5z"/>
</g>
<!-- layer: Center Mark (ISO) -->
<g fill="none" stroke="#000" stroke-width=".27">
<path d="M133.9 90.5l1.3 2.2-1.3-2.2M136.4 94.9l-1.2-2.2 5.7 9.9M152.7 80.6v16.8M152.7 80.5v20.3M168.9 94.9l1.3-2.2-5.8 9.9M171.4 90.5l-1.2 2.2 1.2-2.2M116 101.8l14.5 8.4M152.7 105.2v17.8v-2.5M152.7 102.2v1.5M189.4 101.8l-14.6 8.4M110.2 123h20.2M115.2 123h2.5h-2.5"/>
<path d="M120.1 123h-2.4h11.5M130.5 135.7l-14.5 8.5M132 123h1.4M134.9 123h17.8h-2.5M150.2 123h2.5h-2.5M152.7 125.5v-2.5v17.7M155.2 123h-2.5h17.7M171.9 123h1.5M174.8 135.7l14.6 8.5M174.9 123h20.3M176.1 123h11.5h-2.4M190.2 123h-2.6h2.6"/>
<path d="M133.9 155.4l1.3-2.1-1.3 2.1M140.9 143.3l-5.7 10 1.2-2.2M152.7 148.6v16.8M152.7 142.2v1.5M152.7 145.2v20.3M164.4 143.3l5.8 10-1.3-2.2M171.4 155.4l-1.2-2.1 1.2 2.1"/>
</g>
<!-- layer: Centerline (ISO) -->
<g fill="none" stroke="#000" stroke-width=".27">
<path d="M128.3 99.3l-1.3 1.4M128.8 97.4l-2.9 3-2.4 3.1M131 95.4l-1.1 1M138.3 91l-3.1 1.6-3 1.9M141.1 89.9l-1.4 .5M145.9 88.6l-3.4 .8M146.3 89.6l-1.9 .4M149.2 89.1l-1.4 .2M150.7 89h3.9M156.1 89.1l1.5 .2M159.1 89.6l4.2 1 4.4 1.8M159.5 88.6l3.4 .8"/>
<path d="M164.3 89.9l1.4 .5M167.1 91l3.1 1.6 2.9 1.9M169 93.1l1.3 .8M171.6 94.7l3.8 2.9 3 3.1M174.3 95.4l1.2 1M176.6 97.4l2.9 3 2.3 3.1M117.8 119.5l-.1 3.5 .1 3.4M118.3 116.5l-.3 1.5M120.6 111.8l-1.2 4.2-.6 4.7M121.3 107.4l-1.5 3.6-1.2 4M121.7 109l-.6 1.4M122.7 104.8l-.7 1.3"/>
<path d="M124.3 104.3l-2 3.4M126 101.9l-.9 1.2M179.4 101.9l.9 1.2M181.1 104.3l2 3.4M182.6 104.8l.8 1.3M183.7 109l.6 1.4M184.1 107.4l1.5 3.6 1.2 4M184.8 111.8l1.2 4.2 .6 4.7M187.1 116.5l.2 1.5M187.5 119.5l.2 3.5-.2 3.5M118 127.9l.3 1.5M118.6 130.9l1.2 4 1.5 3.6"/>
<path d="M118.7 122.2v1.5M118.8 125.2l.6 4.7 1.2 4.2M121.1 135.5l.6 1.4M122 139.8l.7 1.3M122.3 138.2l2 3.4M183.1 138.2l-2 3.4M183.4 139.8l-.8 1.3M184.3 135.5l-.6 1.4M186.6 125.2l-.6 4.7-1.2 4.2M186.7 122.2v1.5M186.8 130.9l-1.2 4-1.5 3.6M187.3 127.9l-.2 1.5"/>
<path d="M123.5 142.4l2.4 3.1 2.9 3M125.1 142.8l.9 1.2M127 145.2l3 3.1 3.8 2.9M129.9 149.5l1.1 1M132.2 151.4l3 1.9 3.1 1.6M135 152l1.3 .8M137.7 153.5l4.4 1.8 4.2 1M139.7 155.5l1.4 .5M142.5 156.5l4 .9 3.9 .5M147.7 156.6l1.5 .2M150.7 156.9h3.9M151.9 158h1.5"/>
<path d="M157.6 156.6l-1.5 .2M161 155.9l-1.9 .4M162.9 156.5l-4.1 .9-3.9 .5M165.7 155.5l-1.4 .5M167.7 153.5l-3.7 1.5-3 .9M170.3 152l-1.3 .8M173.1 151.4l-2.9 1.9-3.1 1.6M175.5 149.5l-1.2 1M178.4 145.2l-3 3.1-3.8 2.9M180.3 142.9l-.9 1.2M181.8 142.4l-2.3 3.1-2.9 3"/>
</g>
<g font-size="7.2">
<text x="161.2" y="75.6">B</text>
<text x="235.6" y="75">B-B ( 2 : 1 )</text>
<text x="107.1" y="136.7">A</text>
<text x="202.1" y="136.7">A</text>
<text x="161.2" y="167.9">B</text>
<text x="133.4" y="183.6">A-A ( 2 : 1 )</text>
</g>
<text font-size="5.7" x="398.5" y="265.7">A3</text>
<g font-size="4.8">
<text x="33.7" y="9.6">6</text>
<text x="103.7" y="9.6">5</text>
<text x="173.7" y="9.6">4</text>
<text x="243.7" y="9.6">3</text>
<text x="313.7" y="9.6">2</text>
<text x="383.7" y="9.6">1</text>
<text x="6.2" y="38.9">D</text>
<text x="410.5" y="38.9">D</text>
<text x="108.7" y="67.2" transform="rotate(40 108.7 67.2)">R5,05</text>
<text x="179.9" y="82.2" transform="rotate(-53 179.9 82.2)">R17,5</text>
<text x="6.4" y="113.1">C</text>
<text x="410.7" y="113.1">C</text>
<text x="251.9" y="176.7">2,3</text>
<text x="6.4" y="187.4">B</text>
<text x="410.7" y="187.4">B</text>
<text x="99.3" y="197.7" transform="rotate(-90 99.3 197.7)">2,8</text>
<text x="107" y="195.4" transform="rotate(-90 107 195.4)">0,5</text>
<text x="211.2" y="198.6" transform="rotate(-90 211.2 198.6)">1,9</text>
<text x="148.3" y="208.7">25,7</text>
<text x="146.3" y="217.6">Ø38,9</text>
<text x="6.4" y="261.7">A</text>
<text x="410.7" y="261.7">A</text>
<text x="316" y="273.5">15-0012-0330 -</text>
<text x="33.7" y="290.9">6</text>
<text x="103.7" y="290.9">5</text>
<text x="173.7" y="290.9">4</text>
<text x="243.7" y="290.9">3</text>
<text x="313.7" y="290.9">2</text>
<text x="383.7" y="290.9">1</text>
</g>
<g font-size="4.6">
<text x="188.2" y="86.2" transform="rotate(-13 188.2 86.2)">⌀9</text>
<text x="97.5" y="97.7" transform="rotate(22 97.5 97.7)">⌀34</text>
<text x="93.7" y="108.1" transform="rotate(12 93.7 108.1)">⌀40</text>
<text x="153.7" y="119.6" transform="rotate(-29 153.7 119.6)">⌀17</text>
</g>
<g font-size="4.3">
<text x="255.8" y="272.7">Universiteit van Amsterdam</text>
<text x="264.5" y="279.8">Technologiecentrum</text>
<text x="379.3" y="285">A.1</text>
<text x="395.4" y="285">1 / 1</text>
</g>
<text font-size="4.1" x="316" y="285.4">CNC</text>
<g font-size="3.5">
<text x="240.9" y="233.7">Plastic (PEEK)</text>
<text x="390.9" y="233.7">1,28</text>
<text x="266.3" y="238.7">MATERIAL</text>
<text x="342" y="238.7">SUBJECT</text>
<text x="395" y="238.7">MASS</text>
<text x="317.7" y="243.8">Parts List</text>
</g>
<g font-size="3.4">
<text x="371" y="266">9-11-2017</text>
<text x="350.5" y="273.5">Aandruk Ring</text>
</g>
<g font-size="2.7">
<text x="328.8" y="249.1">This document is property of University of Amsterdam it shall not be</text>
<text x="328.8" y="252.1">communicated to third parties and/or copied without prior consent of</text>
<text x="328.8" y="255.1">the author. And no disclosure shall be made of its content.</text>
<text x="241" y="260.7">Designed by</text>
<text x="264" y="260.5">Projectnaam: Quantum Gas Microscope</text>
<text x="371" y="260">Date</text>
<text x="391" y="260.5">Size</text>
<text x="241" y="265.5">jellerm1</text>
<text x="264" y="265.1">Opdrachtgever: Georgios Siviloglou</text>
<text x="328" y="265.3">Instituut: IOP</text>
<text x="316" y="280">Status</text>
<text x="378.4" y="280.1">Edition</text>
<text x="396.6" y="280.1">Sheet</text>
<text x="241" y="285.2">Faculteit der Natuurwetenschappen, Wiskunde en Informatica</text>
</g>
<g font-size="2.5">
<text x="263.9" y="249.1">ROUGHNESS</text>
<text x="264.3" y="252">ACCORDING</text>
<text x="288.9" y="247.5">DIMENSION TOLERANCE</text>
<text x="289.1" y="250.4">ACCORDING ISO 2768 fH</text>
<text x="266.2" y="254.7">NEN 3634</text>
<text x="283.4" y="253.5">SHAPE AND PLACS TOLERANCES</text>
<text x="290.6" y="256.3">ACCORDING ISO 1101</text>
</g>
</svg>
